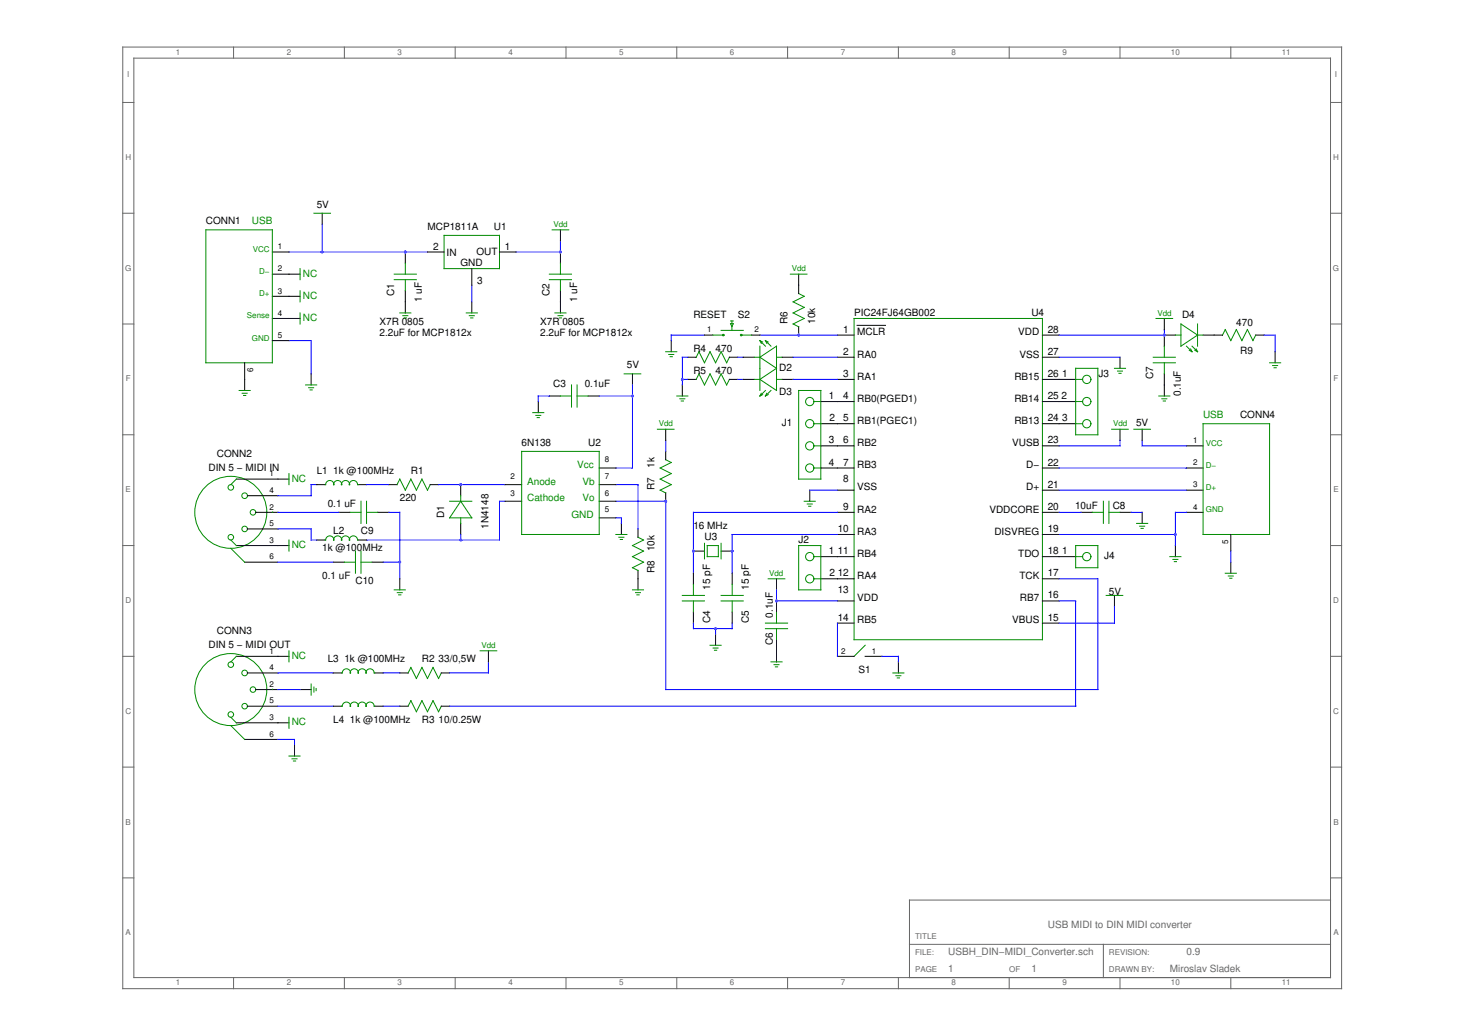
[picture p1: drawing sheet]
<svg xmlns="http://www.w3.org/2000/svg" width="297mm" height="210mm" viewBox="0 0 297 210" stroke-linecap="round" stroke-linejoin="round" font-family="sans-serif">
<g fill="none" stroke="#008b00" stroke-width=".2">
<path d="M173.2 64.6h38.2v65.1h-38.2zM47.9 97.2l-1.1 1.1M80.5 98.3l.6-1.1 1.1 2.2 1.1-2.2 1.1 2.2 1.2-2.2 1.1 2.2 .5-1.1M243.9 85.9h13.5v22.5h-13.5zM46.8 109.5l1.1 1.1M46.8 111.2l2.8 2.8M55.3 103.8l-.1 .1M91.2 101.7h4.5M93.4 101.7l2.3 3.3h-4.5zM93.4 100.5v1.2M93.4 105v1.2M237.2 112.9h2.2"/>
<path d="M237.8 113.5h1M238.1 113.9h.4M47.9 133.1l-1.1 1.1M55.3 139.8h-.1M46.8 145.5l1.1 1.1M46.8 147.2l2.8 2.8"/>
<circle cx="46.8" cy="98.8" r=".56"/>
<circle cx="46.8" cy="103.9" r="7.3"/>
<circle cx="46.8" cy="109" r=".56"/>
<circle cx="49.6" cy="107.3" r=".56"/>
<circle cx="49.6" cy="100.5" r=".57"/>
<circle cx="51.3" cy="103.9" r=".56"/>
<circle cx="46.8" cy="139.8" r="7.3"/>
<circle cx="46.8" cy="134.8" r=".56"/>
<circle cx="49.6" cy="136.5" r=".57"/>
<circle cx="51.3" cy="139.8" r=".56"/>
<circle cx="46.8" cy="144.9" r=".56"/>
<circle cx="49.6" cy="143.2" r=".56"/>
</g>
<g fill="none" stroke="#000" stroke-width=".2">
<path d="M169.8 68h3.4M169.8 72.5h3.4M169.8 76.9h3.4M173.8 66h5.7M211.4 68h3.3M211.4 72.5h3.3M211.4 76.9h3.3M47.9 97.2h8.4M78.8 98.3h1.7M87.2 98.3h1.7M93.4 98.3v2.2M169.8 99.4h3.4"/>
<path d="M169.8 81.4h3.4M169.8 85.9h3.4M169.8 90.4h3.4M169.8 94.9h3.4M211.4 99.4h3.3M211.4 81.4h3.3M211.4 85.9h3.3M211.4 90.4h3.3M211.4 94.9h3.3M240.6 99.4h3.3M240.6 90.4h3.3M240.6 94.9h3.3"/>
<path d="M47.9 110.6h8.4M49.6 114h6.7M50.2 100.5h6.1M50.2 107.3h6.1M51.9 103.9h4.4M93.4 106.2v2.2M169.8 103.9h3.4M169.8 108.4h3.4M169.8 112.9h3.4M169.8 117.4h3.4M211.4 103.9h3.3M211.4 108.4h3.3"/>
<path d="M211.4 112.9h3.3M211.4 117.4h3.3M238.3 110.6v2.3M240.6 103.9h3.3M249.6 108.4v3.4M47.9 133.1h8.4M50.2 136.5h6.1M51.9 139.8h4.4M169.8 121.9h3.4M169.8 126.4h3.4M211.4 121.9h3.3M211.4 126.4h3.3"/>
<path d="M47.9 146.6h8.4M49.6 150h6.7M50.2 143.2h6.1"/>
</g>
<path d="M63.1 98.3h1.1M88.9 98.3h13.5M214.7 94.9h25.9M214.7 99.4h25.9M240.6 103.9h-2.3v6.7" fill="none" stroke="#00f" stroke-width=".2"/>
<circle cx="93.4" cy="98.3" r=".28" fill="#a020f0"/>
<path d="M128.2 78.1v16.8h-3.3M63.1 98.3v2.2h-6.8M56.3 107.3h6.8v2.2M93.4 108.4v1.1M102.4 101.7h-1.1v7.8h-27M124.9 105h1.1v1.2M56.3 139.8h4.5M56.3 136.5h11.3M99 134.2v2.3h-7.8M56.3 143.2h11.3" fill="none" stroke="#00f" stroke-width=".2"/>
<path d="M128.2 75.8v2.3M135 91.5v1.7M135 99.9v1.8M126 106.2v2.2M60.8 139.8h2.3M81.1 136.5h1.7M89.5 136.5h1.7M81.1 143.2h1.7M89.5 143.2h1.7" fill="none" stroke="#000" stroke-width=".2"/>
<path d="M126.6 75.8h3.3M135 93.2l1.1 .6-2.2 1.1 2.2 1.1-2.2 1.2 2.2 1.1-2.2 1.1 1.1 .6M124.9 108.4h2.2M125.5 109h1M125.8 109.4h.4M63.1 138.7v2.3M63.6 139.3v1.1M64.1 139.6v.5M83.3 135.4l1.1 2.2 1.2-2.2 1.1 2.2 1.1-2.2 1.1 2.2 .6-1.1M83.3 135.4l-.6 1.1M83.3 142.1l1.1 2.2 1.2-2.2 1.1 2.2 1.1-2.2 1.1 2.2 .6-1.1M83.3 142.1l-.6 1.1" fill="none" stroke="#008b00" stroke-width=".2"/>
<circle cx="135" cy="101.7" r=".28" fill="#a020f0"/>
<g fill="none" stroke="#00f" stroke-width=".2">
<path d="M58.6 51.1h28.1M65.3 45.5v5.6M95.7 57.8v3.4M113.6 48.9v2.2h-9M58.6 69.1h4.5v6.7M214.7 72.5h12.4M236.1 66.8v1.2h-21.4M135 89.3v2.2M164.2 99.4h5.6M231.6 89.3v1.1h9M124.9 101.7h10.1M157.4 121.9h12.4"/>
<path d="M226 123v3.4M91.2 143.2h126.9"/>
</g>
<path d="M65.3 43.2v2.3M161.9 57.8v1.7M63.1 75.8v2.3M95.7 61.2v2.3M161.9 66.3v1.7M227.1 72.5v2.2M164.2 99.4v2.3M231.6 87.1v2.2M226 120.8v2.2" fill="none" stroke="#000" stroke-width=".2"/>
<g fill="none" stroke="#008b00" stroke-width=".2">
<path d="M63.6 43.2h3.4M161.9 59.5l1.2 .6-2.3 1.1 2.3 1.1-2.3 1.2 2.3 1.1-2.3 1.1 1.1 .6M62 78.1h2.2M62.6 78.6h1M62.9 79.1h.4M94.5 63.5h2.3M95.2 64h1M95.4 64.5h.5M226 74.7h2.2M226.6 75.3h1M226.9 75.7h.4M229.9 87.1h3.4"/>
<path d="M163.1 101.7h2.2M163.7 102.2h1M164 102.7h.4M224.3 120.8h3.3"/>
</g>
<g fill="none" stroke="#666" stroke-width=".2">
<path d="M24.9 9.5h247.1v191h-247.1zM27.1 11.8h242.7v186.5h-242.7zM47.4 9.5v2.3M69.8 9.5v2.3M92.3 9.5v2.3M114.8 9.5v2.3M137.2 9.5v2.3M159.7 9.5v2.3M182.2 9.5v2.3M204.6 9.5v2.3M227.1 9.5v2.3M249.6 9.5v2.3"/>
<path d="M24.9 20.8h2.2M269.8 20.8h2.2M24.9 43.2h2.2M269.8 43.2h2.2M24.9 65.7h2.2M269.8 65.7h2.2M24.9 88.2h2.2M269.8 88.2h2.2M24.9 110.6h2.2M269.8 110.6h2.2M24.9 133.1h2.2M269.8 133.1h2.2"/>
<path d="M24.9 155.6h2.2M269.8 155.6h2.2M24.9 178h2.2M269.8 178h2.2M47.4 198.3v2.2M69.8 198.3v2.2M92.3 198.3v2.2M114.8 198.3v2.2M137.2 198.3v2.2M159.7 198.3v2.2M182.2 198.3v2.2M184.4 191.5h85.4"/>
<path d="M204.6 198.3v2.2M223.7 191.5v6.8M227.1 198.3v2.2M249.6 198.3v2.2M269.8 182.5h-85.4v15.8"/>
</g>
<circle cx="161.9" cy="68" r=".28" fill="#a020f0"/>
<path d="M142.8 68h-6.7v1.1M154.1 68h15.7M135 101.7v38.1h87.6M214.7 121.9h3.4v21.3" fill="none" stroke="#00f" stroke-width=".2"/>
<path d="M113.6 51.1v2.3M113.6 59v2.2M136.1 69.1v2.2" fill="none" stroke="#000" stroke-width=".2"/>
<path d="M111.4 56.7h4.5M111.4 55.6h4.5M113.6 53.4v2.2M113.6 56.7v2.3M135 71.3h2.2M135.6 71.9h1M135.9 72.3h.4" fill="none" stroke="#008b00" stroke-width=".2"/>
<circle cx="113.6" cy="51.1" r=".28" fill="#a020f0"/>
<path d="M82.2 51.1v2.3M82.2 59v2.2M86.7 51.1h3.3M95.7 54.5v3.3M101.3 51.1h3.3M113.6 61.2v2.3" fill="none" stroke="#000" stroke-width=".2"/>
<path d="M79.9 56.7h4.5M79.9 55.6h4.5M82.2 53.4v2.2M82.2 56.7v2.3M90 47.7h11.3v6.8h-11.3zM112.5 63.5h2.3M113.1 64h1M113.4 64.5h.5" fill="none" stroke="#008b00" stroke-width=".2"/>
<circle cx="82.2" cy="51.1" r=".28" fill="#a020f0"/>
<path d="M113.6 46.6v2.3M161.9 55.6v2.2M82.2 61.2v2.3M236.1 64.6v2.2M157.4 117.4v2.2M99 132v2.2M157.4 121.9v2.2M157.4 129.7v2.3" fill="none" stroke="#000" stroke-width=".2"/>
<path d="M111.9 46.6h3.4M160.3 55.6h3.3M81.1 63.5h2.2M81.7 64h1M82 64.5h.4M234.4 64.6h3.4M155.8 117.4h3.3M97.3 132h3.4M155.2 127.5h4.5M155.2 126.4h4.5M157.4 124.1v2.3M157.4 127.5v2.2" fill="none" stroke="#008b00" stroke-width=".2"/>
<circle cx="157.4" cy="121.9" r=".28" fill="#a020f0"/>
<path d="M236.1 68v2.2M236.1 75.8v2.3" fill="none" stroke="#000" stroke-width=".2"/>
<path d="M233.8 73.6h4.5M233.8 72.5h4.5M236.1 70.2v2.3M236.1 73.6v2.2" fill="none" stroke="#008b00" stroke-width=".2"/>
<circle cx="236.1" cy="68" r=".28" fill="#a020f0"/>
<path d="M236.1 78.1v2.2M227.1 87.1v2.2M140.6 111.8h2.2M146.2 111.8h2.3M157.4 132v2.2" fill="none" stroke="#000" stroke-width=".2"/>
<path d="M225.4 87.1h3.4M235 80.3h2.2M235.6 80.9h1M235.8 81.3h.5M142.8 110.2v3.1M143.4 110.6h2.2v2.3h-2.2zM146.2 110.2v3.1M156.3 134.2h2.3M156.9 134.8h1M157.2 135.2h.5" fill="none" stroke="#008b00" stroke-width=".2"/>
<path d="M227.1 89.3v1.1h-12.4M214.7 108.4h23.6M214.7 117.4h7.9v22.4" fill="none" stroke="#00f" stroke-width=".2"/>
<g fill="#a020f0">
<circle cx="140.6" cy="111.8" r=".28"/>
<circle cx="148.5" cy="111.8" r=".28"/>
</g>
<g fill="none" stroke="#00f" stroke-width=".2">
<path d="M138.3 76.9h1.2M139.5 72.5h-1.2v5.6M149.6 72.5h1.1M149.6 76.9h1.1M160.8 72.5h9M160.8 76.9h9M256.3 68h2.2v3.3M111.4 80.3h-2.3v1.1M121.5 80.3h6.7M124.9 98.3h4.5v9M169.8 103.9h-29.2v12.4M169.8 108.4h-21.3v7.9"/>
<path d="M140.6 126.4v1.1h7.9v-1.1M145.1 127.5v1.1M178.8 133.1h3.4v1.1"/>
</g>
<g fill="none" stroke="#000" stroke-width=".2">
<path d="M138.3 78.1v2.2M139.5 72.5h1.7M139.5 76.9h1.7M147.9 72.5h1.7M147.9 76.9h1.7M150.7 72.5h2.2M150.7 76.9h2.2M158.6 72.5h2.2M158.6 76.9h2.2M236.1 68h2.2M243.9 68h4M254.6 68h1.7"/>
<path d="M258.5 71.3v2.3M109.1 81.4v2.3M111.4 80.3h2.2M119.2 80.3h2.3M135 87.1v2.2M129.4 107.3v1.7M129.4 115.7v3.9M140.6 116.3v2.2M140.6 124.1v2.3M145.1 128.6v2.3M169.8 133.1h3.4M175.4 133.1h3.4"/>
<path d="M182.2 134.2v2.3"/>
</g>
<g fill="none" stroke="#008b00" stroke-width=".2">
<path d="M115.9 78.1v4.5M117 78.1v4.5M141.2 72.5l.5-1.2 1.1 2.3 1.2-2.3 1.1 2.3 1.1-2.3 1.1 2.3 .6-1.1M141.2 76.9l.5-1.1 1.1 2.3 1.2-2.3 1.1 2.3 1.1-2.3 1.1 2.3 .6-1.2M152.9 76.9h1.2M152.9 72.5h1.2M154.1 72.5l3.3-2.3v9l-3.3-2.3M154.1 72.5l3.3 2.2-3.3 2.2M154.1 70.2v9M154.1 69.1l1.1 1.1M154.1 69.1l.3 .5M154.1 69.1l.5 .3"/>
<path d="M154.4 79.8l-.3 .5M155.2 79.2l-1.1 1.1M155.2 69.1l1.1 1.1M155.2 69.1l.3 .5M155.2 69.1l.6 .3M155.5 79.8l-.3 .5M156.3 79.2l-1.1 1.1M157.4 76.9h1.2M157.4 72.5h1.2M238.3 68h1.1M239.4 65.7l3.4 2.3-3.4 2.2zM240.6 70.2l1.1 1.1"/>
<path d="M241.1 71l.6 .3M241.4 70.8l.3 .5M241.7 70.2l1.1 1.1M242.3 71l.5 .3M242.5 70.8l.3 .5M242.8 65.7v4.5M242.8 68h1.1M247.9 68l.5-1.2 1.2 2.3 1.1-2.3 1.1 2.3 1.1-2.3 1.1 2.3 .6-1.1M257.4 73.6h2.3M258 74.1h1M258.3 74.6h.5M108 83.7h2.3"/>
<path d="M108.6 84.2h1M108.9 84.7h.5M113.6 80.3h2.3M117 80.3h2.2M133.3 87.1h3.4M137.2 80.3h2.3M137.8 80.9h1.1M138.1 81.3h.5M154.6 80l-.5 .3M155.8 80l-.6 .3M128.2 119.6h2.3M129.4 109l1.1 .5-2.3 1.1 2.3 1.2-2.3 1.1 2.3 1.1-2.3 1.1 1.2 .6"/>
<path d="M140.6 118.5v2.3M128.9 120.2h1M129.1 120.6h.5M138.3 121.9h4.5M138.3 120.8h4.5M140.6 121.9v2.2M144 130.9h2.2M144.6 131.4h1M144.9 131.9h.4M175.4 130.9l-2.2 2.2M181 136.5h2.3M181.6 137h1.1"/>
<path d="M181.9 137.5h.5"/>
</g>
<circle cx="236.1" cy="68" r=".28" fill="#a020f0"/>
<g fill="none" stroke="#000" stroke-width=".2">
<path d="M55.2 51.1h3.4M55.2 55.6h5.6M49.6 73.6v5.6M55.2 60.1h5.6M55.2 64.6h5.6M55.2 69.1h3.4M142.8 68h1.7M152.4 68h1.7M214.7 76.9h3.4M56.3 97.2h2.3M64.2 98.3h1.7M72.6 98.3h1.7"/>
<path d="M102.4 98.3h3.4M121.5 98.3h3.4M121.5 94.9h3.4M166.4 94.9h3.4M166.4 85.9h3.4M166.4 90.4h3.4M166.4 81.4h3.4M214.7 85.9h3.4M214.7 81.4h3.4M56.3 110.6h2.3M64.2 109.5h1.7M67.6 114h2.2"/>
<path d="M68.7 103.9h2.2M72.6 109.5h1.7M75.4 114h2.3M76.6 103.9h2.2M81.1 117.4v2.2M102.4 101.7h3.4M121.5 101.7h3.4M121.5 105h3.4M148.5 116.3v2.2M166.4 117.4h3.4M166.4 112.9h3.4M214.7 112.9h3.4"/>
<path d="M219.2 103.9h2.3M227.1 103.9h2.2M231.6 103.9v2.3M249.6 114v2.3M56.3 133.1h2.3M67.6 136.5h1.7M76 136.5h1.7M148.5 124.1v2.3M56.3 146.6h2.3M59.7 151.1v2.2M67.6 143.2h1.7M76 143.2h1.7"/>
</g>
<g fill="none" stroke="#008b00" stroke-width=".2">
<path d="M41.7 46.6h13.5v27h-13.5zM60.8 54.5v2.2M60.8 59v2.2M48.5 79.2h2.2M49.1 79.8h1M60.8 63.5v2.2M144.5 68h2M146.2 67h4.5M148.1 65.1h.6M148.1 65.7h.6l-.3 .5zM148.4 65.1v.6M148.4 66.2v.8"/>
<path d="M150.4 68h2M161.9 79.2h4.5v18h-4.5zM218.1 76.9h1.4M218.1 74.7h4.5v13.5h-4.5zM49.4 80.2h.4M58.6 96v2.3M65.9 98.3h.1a.82 .82 0 0 1 .9-.9 .82 .82 0 0 1 .8 .9 .8 .8 0 0 1 .8-.9 .8 .8 0 0 1 .8 .9 .8 .8 0 0 1 .8-.9 .8 .8 0 0 1 .8 .9 .82 .82 0 0 1 .8-.9 .82 .82 0 0 1 .8 .9h.1M105.8 91.5h15.7v16.9h-15.7zM165 81.4h1.4M165 90.4h1.4M165 85.9h1.4M165 94.9h1.4"/>
<path d="M218.1 81.4h1.4M218.1 85.9h1.4M58.6 109.5v2.3M65.9 109.5h.1a.82 .82 0 0 1 .9-.8 .82 .82 0 0 1 .8 .9 .8 .8 0 0 1 .8-.9 .8 .8 0 0 1 .8 .9 .8 .8 0 0 1 .8-.9 .8 .8 0 0 1 .8 .9 .82 .82 0 0 1 .8-.9 .82 .82 0 0 1 .8 .8h.1M69.8 114h2.3M70.9 103.9h2.3M72.1 111.8v4.5M73.2 101.7v4.5M73.2 111.8v4.5M73.2 114h2.2M74.3 103.9h2.3M74.3 101.7v4.5"/>
<path d="M79.9 119.6h2.3M148.5 118.5v2.3M161.9 110.6h4.5v9h-4.5zM165 112.9h1.4M165 117.4h1.4M218.1 112.9h1.4M218.1 110.6h4.5v4.5h-4.5zM221.5 103.9h2.2M223.7 101.7v4.5M224.8 101.7v4.5M224.8 103.9h2.3M230.5 106.2h2.2"/>
<path d="M231.1 106.7h1M231.4 107.2h.4M248.4 116.3h2.3M249 116.8h1.1M249.3 117.3h.5M58.6 132v2.2M69.3 136.5h.1a.82 .82 0 0 1 .8-.9 .82 .82 0 0 1 .8 .9 .8 .8 0 0 1 .8-.9 .8 .8 0 0 1 .8 .9 .8 .8 0 0 1 .8-.9 .8 .8 0 0 1 .8 .9 .82 .82 0 0 1 .8-.9 .82 .82 0 0 1 .9 .9h.1M80.6 120.2h1M80.8 120.6h.5M146.2 121.9h4.5M146.2 120.8h4.5M148.5 121.9v2.2"/>
<path d="M58.6 153.3h2.2M58.6 145.5v2.2M59.2 153.9h1M59.5 154.3h.4M69.3 143.2h.1a.82 .82 0 0 1 .8-.8 .82 .82 0 0 1 .8 .9 .8 .8 0 0 1 .8-.9 .8 .8 0 0 1 .8 .9 .8 .8 0 0 1 .8-.9 .8 .8 0 0 1 .8 .9 .82 .82 0 0 1 .8-.9 .82 .82 0 0 1 .9 .8h.1"/>
<circle cx="146.6" cy="68" r=".16"/>
<circle cx="150.3" cy="68" r=".16"/>
<circle cx="220.3" cy="76.9" r=".84"/>
<circle cx="164.2" cy="85.9" r=".84"/>
<circle cx="164.2" cy="94.9" r=".84"/>
<circle cx="164.2" cy="90.4" r=".84"/>
<circle cx="164.2" cy="81.4" r=".84"/>
<circle cx="220.3" cy="85.9" r=".84"/>
<circle cx="220.3" cy="81.4" r=".84"/>
<circle cx="164.2" cy="112.9" r=".84"/>
<circle cx="164.2" cy="117.4" r=".84"/>
<circle cx="220.3" cy="112.9" r=".84"/>
</g>
<g fill="none" stroke="#00f" stroke-width=".2">
<path d="M74.3 98.3h4.5M56.3 103.9h12.4M56.3 114h11.3M63.1 109.5h1.1M77.7 114h3.4M78.8 103.9h2.3v13.5M157.4 119.6v2.3M214.7 103.9h4.5M229.3 103.9h2.3M249.6 111.8v2.2M77.7 136.5h3.4M169.8 126.4v6.7"/>
<path d="M214.7 126.4h11.3M56.3 150h3.4v1.1M77.7 143.2h3.4"/>
</g>
<g fill="#a020f0">
<circle cx="238.3" cy="108.4" r=".28"/>
<circle cx="93.4" cy="98.3" r=".28"/>
<circle cx="93.4" cy="109.5" r=".28"/>
<circle cx="128.2" cy="80.3" r=".28"/>
<circle cx="135" cy="101.7" r=".28"/>
<circle cx="65.3" cy="51.1" r=".28"/>
<circle cx="82.2" cy="51.1" r=".28"/>
<circle cx="113.6" cy="51.1" r=".28"/>
<circle cx="157.4" cy="121.9" r=".28"/>
<circle cx="236.1" cy="68" r=".28"/>
<circle cx="161.9" cy="68" r=".28"/>
<circle cx="140.6" cy="111.8" r=".28"/>
<circle cx="148.5" cy="111.8" r=".28"/>
<circle cx="145.1" cy="127.5" r=".28"/>
<circle cx="138.3" cy="76.9" r=".28"/>
<circle cx="81.1" cy="114" r=".28"/>
</g>
<g font-size="2">
<text x="41.7" y="45.5">CONN1</text>
<text x="64.2" y="42.1">5V</text>
<text x="86.7" y="46.6">MCP1811A</text>
<text x="100.2" y="46.6">U1</text>
<text x="87.8" y="50.6">2</text>
<text x="90.6" y="51.9">IN</text>
<text x="96.6" y="51.8">OUT</text>
<text x="102.3" y="50.6">1</text>
<text x="93.3" y="54">GND</text>
<text x="96.7" y="57.6">3</text>
<text x="76.9" y="66">X7R 0805</text>
<text x="79.9" y="60.1" transform="rotate(-90 79.9 60.1)">C1</text>
<text x="85.6" y="61.2" transform="rotate(-90 85.6 61.2)">1 uF</text>
<text x="109.5" y="66">X7R 0805</text>
<text x="111.4" y="60.1" transform="rotate(-90 111.4 60.1)">C2</text>
<text x="117" y="61.2" transform="rotate(-90 117 61.2)">1 uF</text>
<text x="140.6" y="64.6">RESET</text>
<text x="149.6" y="64.6">S2</text>
<text x="159.7" y="65.7" transform="rotate(-90 159.7 65.7)">R6</text>
<text x="165.3" y="65.7" transform="rotate(-90 165.3 65.7)">10k</text>
<text x="173.2" y="64">PIC24FJ64GB002</text>
<text x="209.1" y="64">U4</text>
<text x="239.7" y="64.4">D4</text>
<text x="76.9" y="68.2">2.2uF for MCP1812x</text>
<text x="109.5" y="68.2">2.2uF for MCP1812x</text>
<text x="140.6" y="71.3">R4</text>
<text x="145.1" y="71.3">470</text>
<text x="171" y="67.5">1</text>
<text x="171" y="71.9">2</text>
<text x="173.8" y="68">MCLR</text>
<text x="206.5" y="68">VDD</text>
<text x="212.4" y="71.9">27</text>
<text x="212.4" y="67.5">28</text>
<text x="250.7" y="66.1">470</text>
<text x="251.5" y="71.7">R9</text>
<text x="127.1" y="74.7">5V</text>
<text x="140.6" y="75.8">R5</text>
<text x="145.1" y="75.8">470</text>
<text x="158" y="75.3">D2</text>
<text x="171" y="76.4">3</text>
<text x="173.8" y="72.5">RA0</text>
<text x="173.8" y="77">RA1</text>
<text x="205.7" y="77">RB15</text>
<text x="206.7" y="72.5">VSS</text>
<text x="212.4" y="76.4">26</text>
<text x="215.3" y="76.4">1</text>
<text x="222.8" y="76.4">J3</text>
<text x="233.8" y="76.9" transform="rotate(-90 233.8 76.9)">C7</text>
<text x="112.2" y="78.5">C3</text>
<text x="118.6" y="78.4">0.1uF</text>
<text x="158" y="80.1">D3</text>
<text x="168.1" y="80.9">1</text>
<text x="171" y="80.9">4</text>
<text x="173.8" y="81.5">RB0(PGED1)</text>
<text x="205.7" y="81.5">RB14</text>
<text x="212.4" y="80.9">25</text>
<text x="215.2" y="80.9">2</text>
<text x="239.4" y="80.3" transform="rotate(-90 239.4 80.3)">0.1uF</text>
<text x="158.5" y="86.5">J1</text>
<text x="168.1" y="89.9">3</text>
<text x="168.2" y="85.4">2</text>
<text x="171" y="85.4">5</text>
<text x="171" y="89.9">6</text>
<text x="173.8" y="86">RB1(PGEC1)</text>
<text x="205.7" y="86">RB13</text>
<text x="212.4" y="89.9">23</text>
<text x="212.4" y="85.4">24</text>
<text x="215.3" y="85.4">3</text>
<text x="230.3" y="86.5">5V</text>
<text x="251.4" y="84.8">CONN4</text>
<text x="42.3" y="95.5">DIN 5 − MIDI IN</text>
<text x="44" y="92.7">CONN2</text>
<text x="105.8" y="90.4">6N138</text>
<text x="119.2" y="90.4">U2</text>
<text x="132.7" y="94.9" transform="rotate(-90 132.7 94.9)">1k</text>
<text x="168.1" y="94.4">4</text>
<text x="171" y="94.4">7</text>
<text x="173.8" y="90.5">RB2</text>
<text x="173.8" y="95">RB3</text>
<text x="205.2" y="90.5">VUSB</text>
<text x="208.1" y="95">D−</text>
<text x="212.4" y="94.4">22</text>
<text x="64.2" y="96">L1 1k @100MHz</text>
<text x="81.1" y="101.7">220</text>
<text x="83.3" y="96">R1</text>
<text x="132.7" y="99.4" transform="rotate(-90 132.7 99.4)">R7</text>
<text x="171" y="97.8">8</text>
<text x="173.8" y="99.5">VSS</text>
<text x="208.1" y="99.5">D+</text>
<text x="212.4" y="98.9">21</text>
<text x="66.5" y="102.8">0.1 uF</text>
<text x="90" y="105" transform="rotate(-90 90 105)">D1</text>
<text x="99" y="107.3" transform="rotate(-90 99 107.3)">1N4148</text>
<text x="140.6" y="107.3">16 MHz</text>
<text x="169.8" y="107.9">10</text>
<text x="171" y="103.4">9</text>
<text x="173.8" y="104">RA2</text>
<text x="200.6" y="104">VDDCORE</text>
<text x="212.4" y="107.9">19</text>
<text x="212.4" y="103.4">20</text>
<text x="218" y="103.2">10uF</text>
<text x="225.6" y="103.2">C8</text>
<text x="65.3" y="111.8">1k @100MHz</text>
<text x="67.6" y="108.4">L2</text>
<text x="73.2" y="108.4">C9</text>
<text x="132.7" y="111.8" transform="rotate(-90 132.7 111.8)">10k</text>
<text x="142.8" y="109.5">U3</text>
<text x="161.9" y="110.1">J2</text>
<text x="168.1" y="112.4">1</text>
<text x="169.8" y="112.4">11</text>
<text x="173.8" y="108.5">RA3</text>
<text x="173.8" y="112.9">RB4</text>
<text x="201.6" y="108.5">DISVREG</text>
<text x="206.5" y="112.9">TDO</text>
<text x="212.4" y="112.4">18</text>
<text x="215.3" y="112.4">1</text>
<text x="223.9" y="113.5">J4</text>
<text x="65.3" y="117.4">0.1 uF</text>
<text x="72.1" y="118.5">C10</text>
<text x="132.7" y="116.3" transform="rotate(-90 132.7 116.3)">R8</text>
<text x="144" y="119.6" transform="rotate(-90 144 119.6)">15 pF</text>
<text x="151.8" y="119.6" transform="rotate(-90 151.8 119.6)">15 pF</text>
<text x="168.2" y="116.9">2</text>
<text x="169.8" y="116.9">12</text>
<text x="173.8" y="117.4">RA4</text>
<text x="206.7" y="117.4">TCK</text>
<text x="212.4" y="116.9">17</text>
<text x="156.7" y="125.2" transform="rotate(-90 156.7 125.2)">0.1uF</text>
<text x="169.8" y="120.2">13</text>
<text x="169.8" y="125.9">14</text>
<text x="173.8" y="121.9">VDD</text>
<text x="206.8" y="121.9">RB7</text>
<text x="212.4" y="121.4">16</text>
<text x="212.4" y="125.9">15</text>
<text x="224.8" y="120.8">5V</text>
<text x="42.3" y="131.4">DIN 5 − MIDI OUT</text>
<text x="44" y="128.6">CONN3</text>
<text x="144" y="126.4" transform="rotate(-90 144 126.4)">C4</text>
<text x="151.8" y="126.4" transform="rotate(-90 151.8 126.4)">C5</text>
<text x="156.7" y="130.9" transform="rotate(-90 156.7 130.9)">C6</text>
<text x="173.8" y="126.4">RB5</text>
<text x="205.2" y="126.4">VBUS</text>
<text x="66.5" y="134.2">L3 1k @100MHz</text>
<text x="85.6" y="134.2">R2 33/0,5W</text>
<text x="174.1" y="136.5">S1</text>
<text x="67.6" y="146.6">L4 1k @100MHz</text>
<text x="85.6" y="146.6">R3 10/0.25W</text>
</g>
<g font-size="2" fill="#008b00">
<text x="51.1" y="45.5">USB</text>
<text x="61.4" y="56.1">NC</text>
<text x="61.4" y="60.6">NC</text>
<text x="61.4" y="65.1">NC</text>
<text x="243.9" y="84.8">USB</text>
<text x="117" y="94.9">Vcc</text>
<text x="59.2" y="97.7">NC</text>
<text x="106.9" y="98.3">Anode</text>
<text x="106.9" y="101.7">Cathode</text>
<text x="118.1" y="101.7">Vo</text>
<text x="118.1" y="98.3">Vb</text>
<text x="115.9" y="105">GND</text>
<text x="59.2" y="111.2">NC</text>
<text x="59.2" y="133.7">NC</text>
<text x="59.2" y="147.1">NC</text>
</g>
<g font-size="2" fill="#666">
<text x="212.5" y="188.2">USB MIDI to DIN MIDI converter</text>
<text x="192.3" y="193.8">USBH_DIN−MIDI_Converter.sch</text>
<text x="192.3" y="197.1">1</text>
<text x="209.1" y="197.1">1</text>
<text x="237.2" y="197.1">Miroslav Sladek</text>
<text x="240.6" y="193.8">0.9</text>
</g>
<g font-size="1.6" fill="#666">
<text x="35.7" y="11.1">1</text>
<text x="58.1" y="11.1">2</text>
<text x="80.6" y="11.1">3</text>
<text x="103.1" y="11.1">4</text>
<text x="125.5" y="11.1">5</text>
<text x="148" y="11.1">6</text>
<text x="170.5" y="11.1">7</text>
<text x="192.9" y="11.1">8</text>
<text x="215.4" y="11.1">9</text>
<text x="237.4" y="11.1">10</text>
<text x="259.9" y="11.1">11</text>
<text x="25.8" y="15.6">I</text>
<text x="270.7" y="15.6">I</text>
<text x="25.4" y="32.4">H</text>
<text x="270.3" y="32.4">H</text>
<text x="25.4" y="54.9">G</text>
<text x="270.3" y="54.9">G</text>
<text x="25.5" y="77.4">F</text>
<text x="270.4" y="77.4">F</text>
<text x="25.5" y="99.8">E</text>
<text x="270.4" y="99.8">E</text>
<text x="25.4" y="122.3">D</text>
<text x="270.3" y="122.3">D</text>
<text x="25.4" y="144.8">C</text>
<text x="270.3" y="144.8">C</text>
<text x="25.5" y="167.2">B</text>
<text x="270.4" y="167.2">B</text>
<text x="25.5" y="189.7">A</text>
<text x="185.5" y="190.4">TITLE</text>
<text x="270.4" y="189.7">A</text>
<text x="185.5" y="193.8">FILE:</text>
<text x="185.5" y="197.1">PAGE</text>
<text x="204.6" y="197.1">OF</text>
<text x="224.8" y="193.8">REVISION:</text>
<text x="224.8" y="197.1">DRAWN BY:</text>
<text x="35.7" y="199.8">1</text>
<text x="58.1" y="199.8">2</text>
<text x="80.6" y="199.8">3</text>
<text x="103.1" y="199.8">4</text>
<text x="125.5" y="199.8">5</text>
<text x="148" y="199.8">6</text>
<text x="170.5" y="199.8">7</text>
<text x="192.9" y="199.8">8</text>
<text x="215.4" y="199.8">9</text>
<text x="237.4" y="199.8">10</text>
<text x="259.9" y="199.8">11</text>
</g>
<g font-size="1.6" fill="#008b00">
<text x="112.2" y="46.1">Vdd</text>
<text x="51.2" y="51.1">VCC</text>
<text x="52.5" y="55.6">D−</text>
<text x="160.5" y="55">Vdd</text>
<text x="50.1" y="64.6">Sense</text>
<text x="52.5" y="60.1">D+</text>
<text x="234.7" y="64">Vdd</text>
<text x="51.1" y="69.1">GND</text>
<text x="133.6" y="86.5">Vdd</text>
<text x="225.7" y="86.5">Vdd</text>
<text x="244.5" y="90.4">VCC</text>
<text x="244.5" y="94.9">D−</text>
<text x="244.5" y="99.4">D+</text>
<text x="244.5" y="103.9">GND</text>
<text x="156" y="116.8">Vdd</text>
<text x="97.6" y="131.4">Vdd</text>
</g>
<g font-size="1.6">
<text x="56.3" y="50.5">1</text>
<text x="56.3" y="55">2</text>
<text x="56.3" y="59.5">3</text>
<text x="56.3" y="64">4</text>
<text x="56.3" y="68.5">5</text>
<text x="143.4" y="67.4">1</text>
<text x="152.9" y="67.4">2</text>
<text x="51.3" y="75.5" transform="rotate(-90 51.3 75.5)">6</text>
<text x="241.9" y="89.9">1</text>
<text x="122.6" y="93.8">8</text>
<text x="241.9" y="94.4">2</text>
<text x="54.7" y="100">4</text>
<text x="54.7" y="96.6">1</text>
<text x="103.5" y="97.2">2</text>
<text x="103.5" y="100.5">3</text>
<text x="122.6" y="100.5">6</text>
<text x="122.6" y="97.2">7</text>
<text x="241.9" y="98.8">3</text>
<text x="54.7" y="103.3">2</text>
<text x="54.7" y="106.7">5</text>
<text x="122.6" y="103.9">5</text>
<text x="241.9" y="103.3">4</text>
<text x="54.7" y="113.5">6</text>
<text x="54.7" y="110.1">3</text>
<text x="249" y="110.4" transform="rotate(-90 249 110.4)">5</text>
<text x="54.7" y="135.9">4</text>
<text x="54.7" y="132.5">1</text>
<text x="170.6" y="132.5">2</text>
<text x="176.8" y="132.5">1</text>
<text x="54.7" y="139.3">2</text>
<text x="54.7" y="142.7">5</text>
<text x="54.7" y="149.4">6</text>
<text x="54.7" y="146">3</text>
</g>
</svg>
